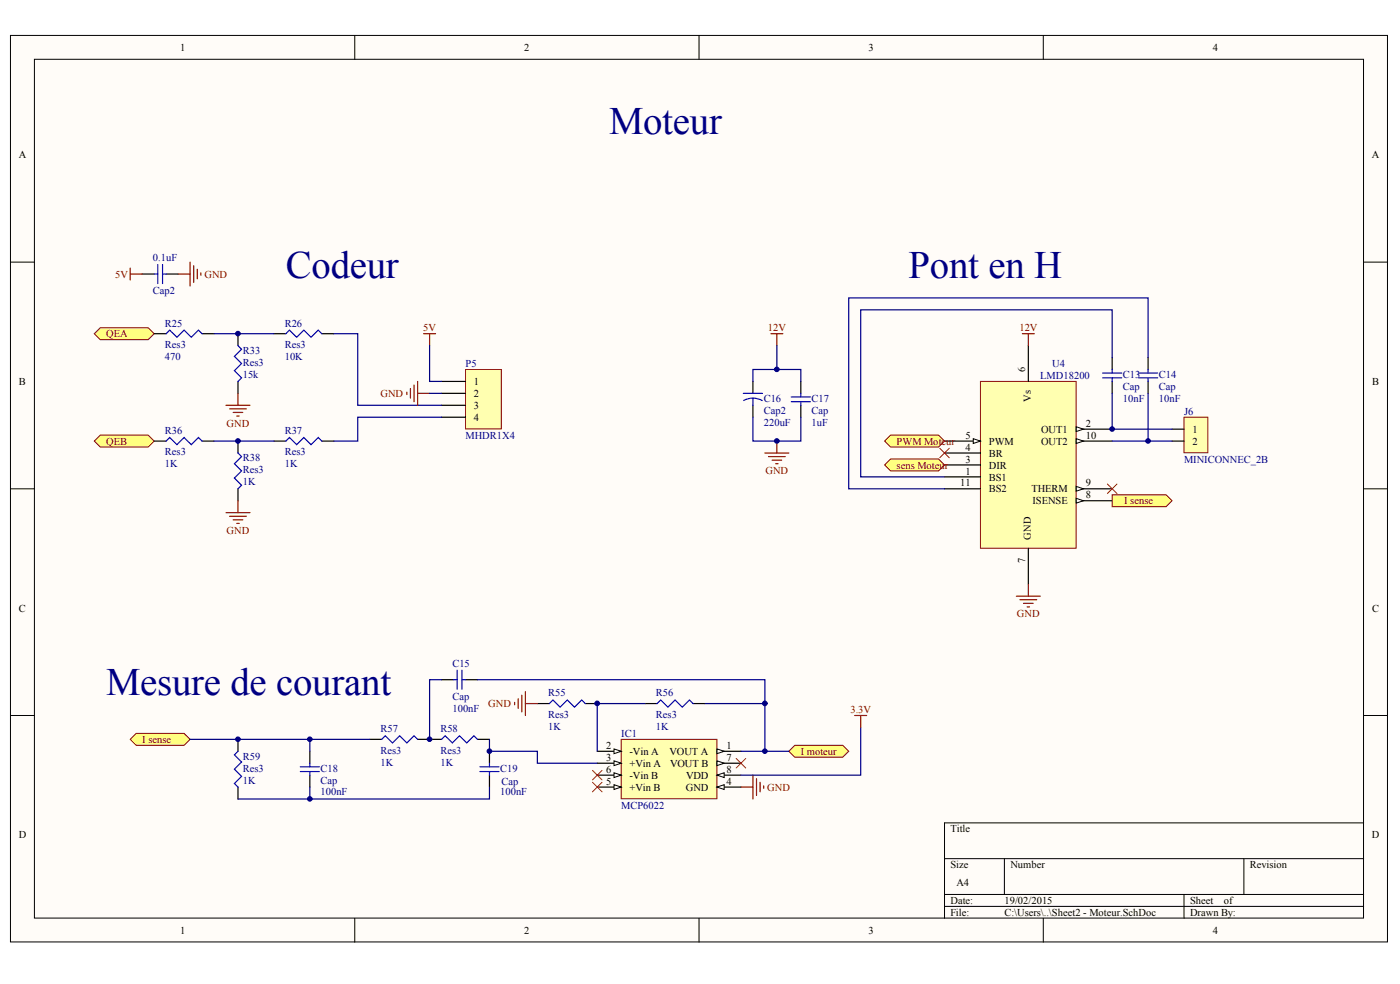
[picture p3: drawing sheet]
<svg xmlns="http://www.w3.org/2000/svg" width="288mm" height="202mm" viewBox="0 0 288 202" stroke-linecap="round" stroke-linejoin="round" font-family="sans-serif">
<g fill="#fffcf8" stroke="#000" stroke-width=".21">
<path d="M2.2 7.3h283.1v186.2h-283.1z"/>
<path d="M7.1 12.2h273.3v176.4h-273.3z"/>
</g>
<g fill="none" stroke="#000" stroke-width=".21">
<path d="M72.9 7.3v4.9M143.7 7.3v4.9M214.5 7.3v4.9M2.2 53.8h4.9M280.4 53.8h4.9M2.2 100.4h4.9M280.4 100.4h4.9M2.2 147h4.9M280.4 147h4.9M194.2 176.4h86.2M206.5 176.4v7.3M255.8 176.4v7.3"/>
<path d="M280.4 169h-86.2v19.6M72.9 188.6v5M143.7 188.6v5M194.2 183.7h86.2M194.2 186.2h86.2M214.5 188.6v5M243.5 183.7v4.9"/>
</g>
<g fill="#ffff80" stroke="#800000" stroke-width=".21">
<path d="M19.4 68.6l1.2-1.3h9.9l1.2 1.3-1.2 1.2h-9.9z" fill-rule="evenodd"/>
<path d="M19.4 90.6l1.2-1.2h9.9l1.2 1.2-1.2 1.2h-9.9z" fill-rule="evenodd"/>
</g>
<path d="M31.7 68.6h2.5M41.5 68.6h2.5M48.9 68.6v2.4M48.9 78.4v2.4M56.3 68.6h2.5M66.2 68.6h2.4M31.7 90.6h2.5M41.5 90.6h2.5M48.9 90.6v2.5M56.3 90.6h2.5M66.2 90.6h2.4M48.9 100.4v2.5" fill="none" stroke="#000" stroke-width=".25"/>
<path d="M34.2 68.6l.7-.8 1.5 1.5 1.5-1.5 1.4 1.5 1.5-1.5 .7 .8M48.9 71l.8 .7-1.5 1.5 1.5 1.5-1.5 1.5 1.5 1.4-.8 .8M58.8 68.6l.7-.8 1.5 1.5 1.5-1.5 1.5 1.5 1.4-1.5 .8 .8M34.2 90.6l.7-.7 1.5 1.4 1.5-1.4 1.4 1.4 1.5-1.4 .7 .7M48.9 93.1l.8 .7-1.5 1.5 1.5 1.4-1.5 1.5 1.5 1.5-.8 .7M58.8 90.6l.7-.7 1.5 1.4 1.5-1.4 1.5 1.4 1.4-1.4 .8 .7" fill="none" stroke="#00f" stroke-width=".25"/>
<path d="M44 68.6h12.3M44 90.6h12.3" fill="none" stroke="#000080" stroke-width=".25"/>
<path d="M46.5 83.3h4.9M47.2 84h3.5M48 84.7h1.9M48.7 85.5h.5M48.9 80.8v2.5M46.5 105.3h4.9M47.2 106.1h3.5M48 106.8h1.9M48.7 107.5h.5M48.9 102.9v2.4" fill="none" stroke="#800000" stroke-width=".25"/>
<path d="M95.7 75.9h7.4v12.2h-7.4z" fill="#ffffb0" stroke="#800000" stroke-width=".21"/>
<path d="M29.2 56.3h2.5M34.2 56.3h2.4M90.8 78.4h4.9M154.8 78.4v2.4M164.7 78.4v2.4M90.8 80.8h4.9M90.8 83.3h4.9M90.8 85.7h4.9M154.8 83.3v2.4M164.7 83.3v2.4" fill="none" stroke="#000" stroke-width=".25"/>
<path d="M68.6 68.6h5v14.7h17.2M88.3 71v7.4h2.5M159.7 71v4.9h5v2.5M159.7 75.9h-4.9v2.5M88.3 80.8h2.5M90.8 85.7h-17.2v4.9h-5M154.8 85.7v4.9h9.9v-4.9" fill="none" stroke="#000080" stroke-width=".25"/>
<g fill="none" stroke="#800000" stroke-width=".25">
<path d="M26.8 56.3h2.4M26.8 55.1v2.4M36.6 56.3h2.5M39.1 53.8v4.9M39.8 54.6v3.4M40.6 55.3v2M41.3 56.1v.4M84.4 79.8v2M85.1 79.1v3.4M85.9 78.4v4.9M87.1 68.6h2.5M88.3 68.6v2.4"/>
<path d="M158.5 68.6h2.5M159.7 68.6v2.4M83.7 80.6v.5M85.9 80.8h2.4M157.3 93.1h4.9M158 93.8h3.5M158.8 94.5h1.9M159.5 95.3h.5M159.7 90.6v2.5"/>
</g>
<path d="M31.7 56.3h.7M32.4 54.3v4M33.4 54.3v4M33.4 56.3h.8M152.8 80.8h4M154.8 81.8l.8 .1 1.1 .4M154.8 81.8l-1.2 .2-.7 .3M154.8 81.8v1.5M162.7 81.5h3.9M162.7 82.5h3.9M164.7 80.8v.7M164.7 82.5v.8" fill="none" stroke="#00f" stroke-width=".25"/>
<path d="M201.6 78.4h19.7v34.2h-19.7z" fill="#ffffb0" stroke="#800000" stroke-width=".21"/>
<path d="M211.4 71v7.4M221.3 88.2h7.4M211.4 112.7v7.3" fill="none" stroke="#000" stroke-width=".25"/>
<path d="M221.3 87.7l1.5 .5-1.5 .5z" fill="#fffcf8" stroke="#000" stroke-width=".21"/>
<path d="M221.3 90.6h7.4" fill="none" stroke="#000" stroke-width=".25"/>
<path d="M221.3 90.1l1.5 .5-1.5 .5z" fill="#fffcf8" stroke="#000" stroke-width=".21"/>
<path d="M221.3 100.4h7.4" fill="none" stroke="#000" stroke-width=".25"/>
<path d="M221.3 99.9l1.5 .5-1.5 .5z" fill="#fffcf8" stroke="#000" stroke-width=".21"/>
<path d="M221.3 102.9h7.4" fill="none" stroke="#000" stroke-width=".25"/>
<path d="M221.3 102.4l1.5 .5-1.5 .5z" fill="#fffcf8" stroke="#000" stroke-width=".21"/>
<path d="M194.2 90.6h7.4" fill="none" stroke="#000" stroke-width=".25"/>
<path d="M200.1 90.1l1.5 .5-1.5 .5z" fill="#fffcf8" stroke="#000" stroke-width=".21"/>
<path d="M194.2 93.1h7.4M194.2 95.5h7.4M194.2 98h7.4M194.2 100.4h7.4" fill="none" stroke="#000" stroke-width=".25"/>
<g fill="#ffff80" stroke="#800000" stroke-width=".21">
<path d="M181.9 90.6l1.2-1.2h9.9l1.2 1.2-1.2 1.2h-9.9z" fill-rule="evenodd"/>
<path d="M181.9 95.5l1.2-1.2h9.9l1.2 1.2-1.2 1.2h-9.9z" fill-rule="evenodd"/>
</g>
<path d="M243.5 85.7h4.9v7.3h-4.9z" fill="#ffffb0" stroke="#800000" stroke-width=".21"/>
<path d="M228.7 73.5v2.4M228.7 78.4v2.4M236.1 73.5v2.4M236.1 78.4v2.4M241 88.2h2.5M241 90.6h2.5" fill="none" stroke="#000" stroke-width=".25"/>
<path d="M226.7 77.6h4M226.7 76.6h4M228.7 75.9v.7M228.7 77.6v.8M234.1 77.6h3.9M234.1 76.6h3.9M236.1 75.9v.7M236.1 77.6v.8" fill="none" stroke="#00f" stroke-width=".25"/>
<path d="M228.7 73.5v-9.8h-51.7v34.3h17.2M236.1 73.5v-12.3h-61.6v39.2h19.7M228.7 80.8v7.4h12.3M228.7 90.6h12.3M236.1 80.8v9.8" fill="none" stroke="#000080" stroke-width=".25"/>
<path d="M210.2 68.6h2.5M211.4 68.6v2.4M209 122.5h4.9M209.7 123.2h3.5M210.5 123.9h1.9M211.2 124.7h.5M211.4 120v2.5" fill="none" stroke="#800000" stroke-width=".25"/>
<path d="M193.2 92.1l2 1.9M195.2 92.1l-2 1.9" fill="none" stroke="#f00" stroke-width=".21"/>
<path d="M228.7 101.6h11.1l1.2 1.3-1.2 1.2h-11.1z" fill-rule="evenodd" fill="#ffff80" stroke="#800000" stroke-width=".21"/>
<path d="M227.7 99.4l2 2M229.7 99.4l-2 2" fill="none" stroke="#f00" stroke-width=".21"/>
<path d="M127.7 151.9h19.7v12.2h-19.7z" fill="#ffffb0" stroke="#800000" stroke-width=".21"/>
<path d="M122.8 156.8h4.9" fill="none" stroke="#000" stroke-width=".25"/>
<path d="M126.3 156.3l1.4 .5-1.4 .5z" fill="#fffcf8" stroke="#000" stroke-width=".21"/>
<path d="M122.8 154.3h4.9" fill="none" stroke="#000" stroke-width=".25"/>
<path d="M126.3 153.8l1.4 .5-1.4 .5z" fill="#fffcf8" stroke="#000" stroke-width=".21"/>
<path d="M122.8 161.7h4.9" fill="none" stroke="#000" stroke-width=".25"/>
<path d="M126.3 161.2l1.4 .5-1.4 .5z" fill="#fffcf8" stroke="#000" stroke-width=".21"/>
<path d="M122.8 159.2h4.9" fill="none" stroke="#000" stroke-width=".25"/>
<path d="M126.3 158.7l1.4 .5-1.4 .5z" fill="#fffcf8" stroke="#000" stroke-width=".21"/>
<path d="M147.4 159.2h5" fill="none" stroke="#000" stroke-width=".25"/>
<path d="M147.4 159.2l1.5-.5v1z" fill="#fffcf8" stroke="#000" stroke-width=".21"/>
<path d="M147.4 161.7h5" fill="none" stroke="#000" stroke-width=".25"/>
<path d="M147.4 161.7l1.5-.5v1z" fill="#fffcf8" stroke="#000" stroke-width=".21"/>
<path d="M147.4 154.3h5" fill="none" stroke="#000" stroke-width=".25"/>
<path d="M147.4 153.8l1.5 .5-1.5 .5z" fill="#fffcf8" stroke="#000" stroke-width=".21"/>
<path d="M147.4 156.8h5" fill="none" stroke="#000" stroke-width=".25"/>
<path d="M147.4 156.3l1.5 .5-1.5 .5z" fill="#fffcf8" stroke="#000" stroke-width=".21"/>
<path d="M121.8 158.3l2 1.9M123.8 158.3l-2 1.9M151.4 155.8l1.9 2M153.3 155.8l-1.9 2M121.8 160.7l2 2M123.8 160.7l-2 2" fill="none" stroke="#f00" stroke-width=".21"/>
<path d="M154.8 159.2v4.9M155.6 160v3.4M175.7 147h2.5M177 147v2.4M152.4 161.7h2.4M156.3 160.7v2M157 161.4v.5" fill="none" stroke="#800000" stroke-width=".25"/>
<path d="M177 149.4v9.8h-24.6" fill="none" stroke="#000080" stroke-width=".25"/>
<path d="M26.8 151.9l1.2-1.2h9.9l1.2 1.2-1.2 1.2h-9.9z" fill-rule="evenodd" fill="#ffff80" stroke="#800000" stroke-width=".21"/>
<g fill="none" stroke="#000" stroke-width=".25">
<path d="M90.8 139.6h2.5M95.7 139.6h2.5M48.9 151.9v2.4M63.7 154.3v2.5M63.7 159.2v2.5M76 151.9h2.5M85.9 151.9h4.9M98.2 151.9h2.4M100.6 154.3v2.5M100.6 159.2v2.5M110.5 144.5h2.5M120.3 144.5h2.5"/>
<path d="M132.7 144.5h2.4M142.5 144.5h2.5M48.9 161.7v2.4"/>
</g>
<g fill="none" stroke="#00f" stroke-width=".25">
<path d="M93.3 139.6h.7M94 137.7v3.9M95 137.7v3.9M95 139.6h.7M48.9 154.3l-.7 .8 1.5 1.4-1.5 1.5 1.5 1.5-1.5 1.5 .7 .7M61.7 157.5h4M61.7 158.5h4M63.7 156.8v.7M63.7 158.5v.7M78.5 151.9l.7-.8 1.5 1.5 1.5-1.5 1.5 1.5 1.4-1.5 .8 .8M90.8 151.9l.7-.8 1.5 1.5 1.5-1.5 1.5 1.5 1.4-1.5 .8 .8M98.7 157.5h3.9"/>
<path d="M98.7 158.5h3.9M100.6 156.8v.7M100.6 158.5v.7M113 144.5l.7-.7 1.5 1.5 1.4-1.5 1.5 1.5 1.5-1.5 .7 .7M135.1 144.5l.8-.7 1.4 1.5 1.5-1.5 1.5 1.5 1.5-1.5 .7 .7"/>
</g>
<path d="M90.8 139.6h-2.5v12.3M98.2 139.6h59.1v14.7h-4.9M39.1 151.9h36.9M63.7 151.9v2.4M100.6 151.9v2.4h9.9v2.5h12.3M132.7 144.5h-9.9v9.8M145 144.5h12.3M63.7 161.7v2.4M100.6 161.7v2.4h-51.7" fill="none" stroke="#000080" stroke-width=".25"/>
<path d="M105.8 144.3v.5M106.6 143.6v1.9M107.3 142.8v3.4M108 142.1v4.9M108 144.5h2.5" fill="none" stroke="#800000" stroke-width=".25"/>
<path d="M162.2 154.3l1.2-1.2h9.9l1.2 1.2-1.2 1.3h-9.9z" fill-rule="evenodd" fill="#ffff80" stroke="#800000" stroke-width=".21"/>
<path d="M157.3 154.3h4.9" fill="none" stroke="#000080" stroke-width=".25"/>
<g fill="#000080" stroke="#000080" stroke-width=".21">
<circle cx="48.9" cy="151.9" r=".47"/>
<circle cx="48.9" cy="90.6" r=".47"/>
<circle cx="48.9" cy="68.5" r=".47"/>
<circle cx="63.7" cy="164.1" r=".47"/>
<circle cx="63.7" cy="151.9" r=".47"/>
<circle cx="88.3" cy="151.9" r=".47"/>
<circle cx="100.6" cy="154.3" r=".47"/>
<circle cx="122.8" cy="144.5" r=".48"/>
<circle cx="157.3" cy="154.3" r=".47"/>
<circle cx="157.3" cy="144.5" r=".48"/>
<circle cx="159.7" cy="90.6" r=".47"/>
<circle cx="159.7" cy="75.9" r=".47"/>
<circle cx="228.7" cy="88.1" r=".47"/>
<circle cx="236.1" cy="90.6" r=".47"/>
</g>
<g font-size="8" fill="#000080">
<text x="125.3" y="27.6">Moteur</text>
<text x="58.8" y="57">Codeur</text>
<text x="186.8" y="57">Pont en H</text>
<text x="21.8" y="142.8">Mesure de courant</text>
</g>
<g font-size="2.2">
<text x="37" y="10.4">1</text>
<text x="107.8" y="10.4">2</text>
<text x="178.6" y="10.4">3</text>
<text x="249.4" y="10.4">4</text>
<text x="3.9" y="32.5">A</text>
<text x="282.1" y="32.5">A</text>
<text x="3.9" y="79.1">B</text>
<text x="97.4" y="79.1">1</text>
<text x="97.4" y="81.6">2</text>
<text x="282.1" y="79.1">B</text>
<text x="97.4" y="84">3</text>
<text x="97.4" y="86.5">4</text>
<text x="214.1" y="88.9">OUT1</text>
<text x="223.3" y="87.7">2</text>
<text x="245.2" y="88.9">1</text>
<text x="198.5" y="90.1">5</text>
<text x="198.5" y="92.6">4</text>
<text x="198.5" y="95">3</text>
<text x="203.3" y="91.4">PWM</text>
<text x="203.3" y="93.8">BR</text>
<text x="214.1" y="91.4">OUT2</text>
<text x="223.3" y="90.1">10</text>
<text x="245.2" y="91.4">2</text>
<text x="197.4" y="99.9">11</text>
<text x="198.5" y="97.5">1</text>
<text x="203.3" y="96.3">DIR</text>
<text x="203.3" y="98.7">BS1</text>
<text x="203.3" y="101.2">BS2</text>
<text x="212.1" y="101.2">THERM</text>
<text x="223.3" y="99.9">9</text>
<text x="212.3" y="103.6">ISENSE</text>
<text x="223.3" y="102.4">8</text>
<text x="3.9" y="125.6">C</text>
<text x="282.1" y="125.6">C</text>
<text x="124.7" y="153.9">2</text>
<text x="129.5" y="155.1">-Vin A</text>
<text x="137.7" y="155.1">VOUT A</text>
<text x="149.4" y="153.9">1</text>
<text x="124.7" y="156.3">3</text>
<text x="124.7" y="161.2">5</text>
<text x="124.7" y="158.8">6</text>
<text x="129.5" y="157.5">+Vin A</text>
<text x="129.5" y="160">-Vin B</text>
<text x="137.8" y="157.5">VOUT B</text>
<text x="141.1" y="160">VDD</text>
<text x="149.4" y="158.8">8</text>
<text x="149.4" y="161.2">4</text>
<text x="149.4" y="156.3">7</text>
<text x="129.5" y="162.4">+Vin B</text>
<text x="141" y="162.4">GND</text>
<text x="3.9" y="172.2">D</text>
<text x="195.4" y="171">Title</text>
<text x="282.1" y="172.2">D</text>
<text x="195.4" y="178.3">Size</text>
<text x="207.8" y="178.3">Number</text>
<text x="257" y="178.3">Revision</text>
<text x="195.4" y="185.7">Date:</text>
<text x="196.7" y="182">A4</text>
<text x="206.5" y="185.7">19/02/2015</text>
<text x="244.7" y="185.7">Sheet</text>
<text x="251.7" y="185.7">of</text>
<text x="37" y="191.8">1</text>
<text x="107.8" y="191.8">2</text>
<text x="178.6" y="191.8">3</text>
<text x="195.4" y="188.1">File:</text>
<text x="206.5" y="188.1">C:\Users\..\Sheet2 - Moteur.SchDoc</text>
<text x="244.7" y="188.1">Drawn By:</text>
<text x="249.4" y="191.8">4</text>
</g>
<g font-size="2.2" fill="#000080">
<text x="31.5" y="53.6">0.1uF</text>
<text x="31.5" y="60.5">Cap2</text>
<text x="33.9" y="67.1">R25</text>
<text x="33.9" y="71.5">Res3</text>
<text x="58.5" y="67.1">R26</text>
<text x="58.5" y="71.5">Res3</text>
<text x="33.9" y="74">470</text>
<text x="49.9" y="77.6">15k</text>
<text x="49.9" y="72.7">R33</text>
<text x="49.9" y="75.2">Res3</text>
<text x="58.5" y="74">10K</text>
<text x="95.7" y="75.4">P5</text>
<text x="213.9" y="77.9">LMD18200</text>
<text x="216.4" y="75.4">U4</text>
<text x="230.9" y="77.6">C13</text>
<text x="238.3" y="77.6">C14</text>
<text x="157" y="82.5">C16</text>
<text x="166.9" y="82.5">C17</text>
<text x="230.9" y="82.5">10nF</text>
<text x="230.9" y="80.1">Cap</text>
<text x="238.3" y="82.5">10nF</text>
<text x="238.3" y="80.1">Cap</text>
<text x="33.9" y="89.2">R36</text>
<text x="58.5" y="89.2">R37</text>
<text x="157" y="87.4">220uF</text>
<text x="157" y="85">Cap2</text>
<text x="166.9" y="87.4">1uF</text>
<text x="166.9" y="85">Cap</text>
<text x="243.5" y="85.2">J6</text>
<text x="33.9" y="93.6">Res3</text>
<text x="49.9" y="94.8">R38</text>
<text x="58.5" y="93.6">Res3</text>
<text x="95.7" y="90.1">MHDR1X4</text>
<text x="243.5" y="95">MINICONNEC_2B</text>
<text x="33.9" y="96">1K</text>
<text x="49.9" y="99.7">1K</text>
<text x="49.9" y="97.2">Res3</text>
<text x="58.5" y="96">1K</text>
<text x="93" y="136.9">C15</text>
<text x="93" y="143.8">Cap</text>
<text x="112.7" y="143.1">R55</text>
<text x="134.9" y="143.1">R56</text>
<text x="93" y="146.3">100nF</text>
<text x="112.7" y="149.9">1K</text>
<text x="112.7" y="147.5">Res3</text>
<text x="134.9" y="149.9">1K</text>
<text x="134.9" y="147.5">Res3</text>
<text x="78.2" y="150.4">R57</text>
<text x="78.2" y="154.8">Res3</text>
<text x="90.5" y="150.4">R58</text>
<text x="90.5" y="154.8">Res3</text>
<text x="127.7" y="151.4">IC1</text>
<text x="49.9" y="161">1K</text>
<text x="49.9" y="156.1">R59</text>
<text x="49.9" y="158.5">Res3</text>
<text x="65.9" y="158.5">C18</text>
<text x="65.9" y="161">Cap</text>
<text x="78.2" y="157.3">1K</text>
<text x="90.5" y="157.3">1K</text>
<text x="102.9" y="158.5">C19</text>
<text x="103.1" y="161.2">Cap</text>
<text x="65.9" y="163.4">100nF</text>
<text x="102.9" y="163.4">100nF</text>
<text x="127.7" y="166.1">MCP6022</text>
</g>
<g font-size="2.2" fill="#800000">
<text x="23.7" y="57">5V</text>
<text x="42" y="57">GND</text>
<text x="21.8" y="69.3">QEA</text>
<text x="87" y="68.1">5V</text>
<text x="157.9" y="68.1">12V</text>
<text x="209.6" y="68.1">12V</text>
<text x="78.2" y="81.6">GND</text>
<text x="46.6" y="87.6">GND</text>
<text x="21.8" y="91.4">QEB</text>
<text x="184.4" y="91.4">PWM Moteur</text>
<text x="157.4" y="97.4">GND</text>
<text x="184.4" y="96.3">sens Moteur</text>
<text x="231.1" y="103.6">I sense</text>
<text x="46.6" y="109.7">GND</text>
<text x="209.1" y="126.8">GND</text>
<text x="100.4" y="145.3">GND</text>
<text x="174.9" y="146.5">3.3V</text>
<text x="29.2" y="152.6">I sense</text>
<text x="164.7" y="155.1">I moteur</text>
<text x="157.8" y="162.4">GND</text>
</g>
<g font-size="2.1">
<text x="210.8" y="76.4" transform="rotate(-90 210.8 76.4)">6</text>
<text x="212" y="82.5" transform="rotate(-90 212 82.5)">Vs</text>
<text x="212" y="111" transform="rotate(-90 212 111)">GND</text>
<text x="210.8" y="115.7" transform="rotate(-90 210.8 115.7)">7</text>
</g>
</svg>
